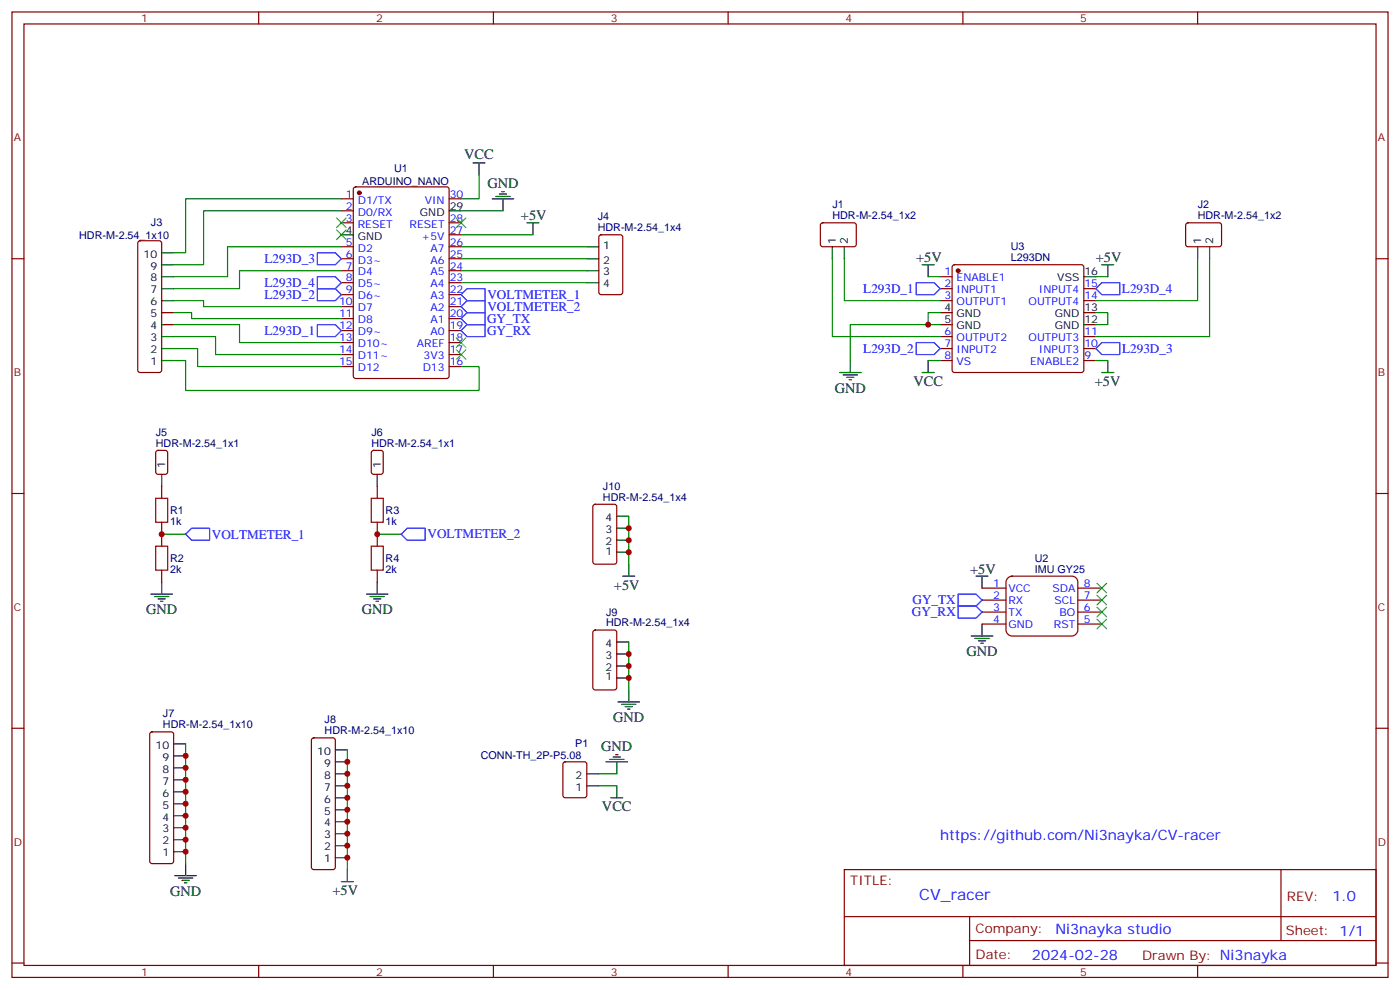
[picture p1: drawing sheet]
<svg xmlns="http://www.w3.org/2000/svg" width="412mm" height="292mm" viewBox="0 0 412 292" stroke-linecap="round" stroke-linejoin="round" font-family="sans-serif">
<g fill="none" stroke="#870000" stroke-width=".35">
<path d="M3.5 3.5h405.4v284.4h-405.4zM7.1 7.1h398.2v277.2h-398.2zM76.2 3.5v3.6M145.3 3.5v3.6M214.5 3.5v3.6M283.6 3.5v3.6M352.8 3.5v3.6M100.5 58.6h3.6M104.3 55.2l.5-.2h26.8l.6 .5 .1 55.3-.5 .6-27 .1-.7-.5v-55.3zM132.3 58.6h3.5M3.5 76.2h3.6M40.8 71.1l.5-.2h5.6l.5 .2 .2 .5v37.4l-.2 .5-.5 .2h-5.6l-.5-.2-.2-.5v-37.4z"/>
<path d="M100.5 76.2h3.6M100.5 62.1h3.6M100.5 65.6h3.6M100.5 72.7h3.6M100.5 79.7h3.6M132.3 76.2h3.5M132.3 65.6h3.5M132.3 72.7h3.5M132.3 79.7h3.5M132.3 69.1h3.5M176.6 69.4l.5-.3h5.6l.7 .5v16.5l-.4 .6-5.9 .1-.7-.5v-16.4zM241.9 65.8l.5-.2 9.4 .1 .4 .6v5.9l-.7 .5-9.4-.1-.4-.6v-5.7z"/>
<path d="M280.7 78.2l.5-.2h37.4l.5 .2 .2 .5v30.3l-.3 .5-.4 .2h-37.4l-.5-.2-.2-.5v-30.3zM349.5 65.8l.5-.2 9.4 .1 .4 .6v5.9l-.7 .5-9.4-.1-.5-.6v-5.7zM405.3 76.2h3.6M100.5 83.3h3.6M100.5 86.8h3.6M100.5 90.3h3.6M100.5 93.8h3.6M100.5 97.4h3.6M132.3 83.3h3.5M132.3 86.8h3.5M132.3 90.3h3.5M132.3 93.8h3.5"/>
<path d="M132.3 97.4h3.5M276.9 81.5h3.6M276.9 85h3.6M276.9 88.5h3.6M276.9 99.1h3.6M319.3 85h3.5M319.3 88.5h3.5M319.3 99.1h3.5M100.5 100.9h3.6M100.5 104.4h3.6M100.5 108h3.6M132.3 100.9h3.5"/>
<path d="M132.3 104.4h3.5M132.3 108h3.5M276.9 102.7h3.6M276.9 106.2h3.6M319.3 102.7h3.5M319.3 106.2h3.5M46.1 132.9l.5-.3h2.1l.6 .5 .1 5.9-.5 .6-2.3 .1-.7-.5v-5.9zM109.6 132.9l.5-.3h2.1l.6 .5 .1 5.9-.5 .6-2.3 .1-.7-.5v-5.9zM3.5 145.3h3.6M47.6 143.2v3.6M47.6 153.8v7.1M111.1 143.2v3.6"/>
<path d="M111.1 153.8v7.1M174.9 148.7l.4-.2h5.7l.6 .5 .1 16.5-.5 .6-5.9 .1-.6-.5-.1-16.5zM405.3 145.3h3.6M47.6 167.9v3.5M111.1 167.9v3.5M289.3 173.2h7M289.3 176.7h7M296.9 170.2l1.2-.5h17.6a1.76 1.76 0 0 1 1.8 1.7v14.2a1.89 1.89 0 0 1-1.8 1.7h-17.6a1.89 1.89 0 0 1-1.8-1.7v-14.2zM317.5 173.2h7.1M317.5 176.7h7.1M174.9 185.8l.4-.2h5.7l.6 .4 .1 16.5-.5 .6-5.9 .1-.6-.5-.1-16.4zM289.3 180.3h7"/>
<path d="M289.3 183.8h7M317.5 180.3h7.1M317.5 183.8h7.1M3.5 214.5h3.6M44.3 215.8l.5-.3h5.6l.5 .3 .3 .5v37.3l-.3 .5-.5 .3h-5.6l-.5-.3-.2-.5v-37.3zM92 217.5l.4-.2h5.7l.5 .2 .2 .5v37.4l-.3 .5-.4 .2h-5.7l-.5-.2-.2-.5v-37.4zM405.3 214.5h3.6M166 224.6l.5-.2h5.7l.6 .4 .1 9.4-.5 .7h-5.9l-.6-.4-.1-9.4zM248.7 256.1h156.6v28.2h-156.6zM377.3 256.1v20.9M248.7 270h156.5M285.6 277h119.6"/>
<path d="M285.6 270v14.1M3.5 283.6h3.6M76.2 284.3v3.6M145.3 284.3v3.6M214.5 284.3v3.6M283.6 284.3v3.6M352.8 284.3v3.6M405.3 283.6h3.6"/>
</g>
<g fill="#870000" stroke="#870000" stroke-width=".35">
<circle cx="105.8" cy="56.8" r=".53"/>
<circle cx="282.2" cy="79.7" r=".53"/>
</g>
<g fill="none" stroke="#000" stroke-width=".35">
<path d="M139.3 48h3.6M141.1 48v3.5M145 58.6h6.3M146 57.9h4.3M147.1 57.2h2.1M147.8 56.4h.7M148.2 58.6v3.5M47.6 78h3.6M47.6 74.4h3.6M100.5 69.1h3.6M132.3 62.1h3.5M155.2 65.6h3.5"/>
<path d="M157 65.6v3.5M172.9 72.7h3.5M172.9 76.2h3.5M172.9 79.7h3.5M245.2 72.7v3.5M248.7 72.7v3.5M271.6 78h3.6M273.4 78v3.5M324.6 78h3.5M326.3 78v3.5M352.8 72.7v3.5M356.3 72.7v3.5"/>
<path d="M47.6 92.1h3.6M47.6 95.6h3.6M47.6 81.5h3.6M47.6 99.1h3.6M47.6 88.5h3.6M47.6 85h3.6M172.9 83.3h3.5M276.9 92.1h3.6M276.9 95.6h3.6M319.3 92.1h3.5M319.3 95.6h3.5M319.3 81.5h3.5"/>
<path d="M47.6 106.2h3.6M47.6 102.7h3.6M247.3 109.7h6.3M248.4 110.4h4.2M249.4 111.1h2.1M250.1 111.8h.7M250.5 106.2v3.5M271.6 109.7h3.6M273.4 106.2v3.5M324.6 109.7h3.5M326.3 106.2v3.5M47.6 139.7v3.5"/>
<path d="M111.1 139.7v3.5M181.7 159.1h3.5M181.7 155.6h3.5M181.7 152h3.5M44.4 175h6.4M45.5 175.7h4.2M46.6 176.4h2.1M47.3 177.1h.7M47.6 171.4v3.6M107.9 175h6.4M109 175.7h4.2M110.1 176.4h2.1"/>
<path d="M110.8 177.1h.7M111.1 171.4v3.6M181.7 162.6h3.5M183.4 169.7h3.6M185.2 166.2v3.5M287.5 169.7h3.5M289.3 169.7v3.5M181.7 199.7h3.5M181.7 196.1h3.5M181.7 192.6h3.5M181.7 189.1h3.5M286.1 187.3h6.4"/>
<path d="M287.2 188h4.2M288.2 188.7h2.1M288.9 189.4h.7M289.3 183.8v3.5M51.2 219.1h3.5M182 206.7h6.4M183.1 207.4h4.2M184.1 208.1h2.2M184.9 208.8h.7M185.2 203.2v3.5M51.2 236.7h3.5M51.2 233.2h3.5"/>
<path d="M51.2 229.7h3.5M51.2 226.1h3.5M51.2 222.6h3.5M98.8 238.5h3.5M98.8 234.9h3.5M98.8 231.4h3.5M98.8 227.9h3.5M98.8 224.4h3.5M98.8 220.8h3.5M172.9 231.4h3.5M172.9 227.9h3.5M178.5 224.4h6.4"/>
<path d="M179.6 223.7h4.2M179.9 234.9h3.5M180.6 223h2.1M181.3 222.2h.7M181.7 224.4v3.5M181.7 231.4v3.5M51.2 250.8h3.5M51.2 247.3h3.5M51.2 243.8h3.5M51.2 240.2h3.5M51.5 257.9h6.4M52.6 258.6h4.2"/>
<path d="M53.6 259.3h2.1M54.3 260h.7M54.7 254.4v3.5M98.8 252.6h3.5M98.8 249.1h3.5M98.8 245.5h3.5M98.8 242h3.5M100.5 259.6h3.6M102.3 256.1v3.5"/>
</g>
<g fill="none" stroke="#3c3" stroke-width=".35">
<path d="M99.1 64.2l2.9 2.8M99.1 67.7l2.9 2.9M102 64.2l-2.9 2.8M102 67.7l-2.9 2.9M134.4 64.2l2.8 2.8M137.2 64.2l-2.8 2.8M134.4 99.5l2.8 2.8M137.2 99.5l-2.8 2.8M134.4 103l2.8 2.8M137.2 103l-2.8 2.8M323.1 178.9l2.9 2.8M323.1 175.3l2.9 2.9"/>
<path d="M323.1 171.8l2.9 2.8M326 178.9l-2.9 2.8M326 175.3l-2.9 2.9M326 171.8l-2.9 2.8M323.1 182.4l2.9 2.8M326 182.4l-2.9 2.8"/>
</g>
<g fill="none" stroke="#00f" stroke-width=".35">
<path d="M93.5 74.4h5.3l1.7 1.8-1.7 1.8h-5.3zM93.5 95.6h5.3l1.7 1.8-1.7 1.7h-5.3zM93.5 85h5.3l1.7 1.8-1.7 1.7h-5.3zM93.5 81.5h5.3l1.7 1.8-1.7 1.7h-5.3zM135.8 86.8l1.8-1.8h5.3v3.5h-5.3zM135.8 90.3l1.8-1.8h5.3v3.6h-5.3zM135.8 93.8l1.8-1.7h5.3v3.5h-5.3zM135.8 97.4l1.8-1.8h5.3v3.5h-5.3zM269.9 83.3h5.3l1.7 1.7-1.7 1.8h-5.3zM322.8 85l1.8-1.7h5.2v3.5h-5.2zM269.9 100.9h5.3l1.7 1.8-1.7 1.7h-5.3zM322.8 102.7l1.8-1.8h5.2v3.5h-5.2z"/>
<path d="M54.7 157.3l1.7-1.7h5.3v3.5h-5.3zM118.2 157.3l1.7-1.7h5.3v3.5h-5.3zM282.2 175h5.3l1.8 1.7-1.8 1.8h-5.3zM282.2 178.5h5.3l1.8 1.8-1.8 1.7h-5.3z"/>
</g>
<g fill="none" stroke="#008700" stroke-width=".35">
<path d="M100.5 58.6h-45.8v15.8h-3.5M141.1 51.5v7.1h-5.3M100.5 72.7h-33.5v8.8h-15.8M100.5 79.7h-29.9v5.3h-19.4M100.5 62.1h-40.5v15.9h-8.8M135.8 62.1h12.4M135.8 69.1h21.2M135.8 72.7h37.1M135.8 76.2h37.1M135.8 79.7h37.1M245.2 76.2v22.9h31.7M248.7 76.2v12.3h28.2"/>
<path d="M352.8 76.2v12.3h-30M356.3 76.2v22.9h-33.5M51.2 88.5h8.8v1.8h40.5M51.2 92.1h5.2v1.7h44.1M51.2 95.6h19.4v5.3h29.9M51.2 99.1h12.3v5.3h37M135.8 83.3h37.1M273.4 81.5h3.5M276.9 95.6h-26.4v10.6M276.9 92.1h-3.5v3.5M322.8 92.1h3.5v3.5h-3.5M322.8 81.5h3.5"/>
<path d="M51.2 102.7h7v5.3h42.3M51.2 106.2h3.5v8.8h86.4v-7h-5.3M273.4 106.2h3.5M322.8 106.2h3.5M47.6 157.3h7.1M111.1 157.3h7.1M185.2 152v14.2M185.2 189.1v14.1M54.7 219.1v35.3M102.3 220.8v35.3M176.4 227.9h5.3M176.4 231.4h5.3"/>
</g>
<path d="M45.9 146.8h3.5v7h-3.5zM109.4 146.8h3.5v7h-3.5zM45.9 160.9h3.5v7h-3.5zM109.4 160.9h3.5v7h-3.5z" fill="none" stroke="#a10000" stroke-width=".35"/>
<g fill="#c00">
<circle cx="273.4" cy="95.6" r=".88"/>
<circle cx="102.3" cy="252.6" r=".88"/>
<circle cx="102.3" cy="249.1" r=".88"/>
<circle cx="102.3" cy="245.5" r=".88"/>
<circle cx="102.3" cy="242" r=".88"/>
<circle cx="102.3" cy="238.5" r=".88"/>
<circle cx="102.3" cy="234.9" r=".88"/>
<circle cx="102.3" cy="231.4" r=".88"/>
<circle cx="102.3" cy="227.9" r=".88"/>
<circle cx="102.3" cy="224.4" r=".88"/>
<circle cx="54.7" cy="250.8" r=".88"/>
<circle cx="54.7" cy="247.3" r=".88"/>
<circle cx="54.7" cy="243.8" r=".88"/>
<circle cx="54.7" cy="240.2" r=".88"/>
<circle cx="54.7" cy="236.7" r=".88"/>
<circle cx="54.7" cy="233.2" r=".88"/>
<circle cx="54.7" cy="229.7" r=".88"/>
<circle cx="54.7" cy="226.1" r=".88"/>
<circle cx="54.7" cy="222.6" r=".88"/>
<circle cx="47.6" cy="157.3" r=".88"/>
<circle cx="111.1" cy="157.3" r=".88"/>
<circle cx="185.2" cy="199.7" r=".88"/>
<circle cx="185.2" cy="196.1" r=".88"/>
<circle cx="185.2" cy="192.6" r=".88"/>
<circle cx="185.2" cy="162.6" r=".88"/>
<circle cx="185.2" cy="159.1" r=".88"/>
<circle cx="185.2" cy="155.6" r=".88"/>
</g>
<text font-size="4.6" fill="#00f" x="270.8" y="265.1">CV_racer</text>
<g font-size="4.2">
<text x="136.8" y="46.9">VCC</text>
<text x="143.6" y="55.4">GND</text>
<text x="153.5" y="64.9">+5V</text>
<text x="269.9" y="77.3">+5V</text>
<text x="322.8" y="77.3">+5V</text>
<text x="269.1" y="113.7">VCC</text>
<text x="322.5" y="113.7">+5V</text>
<text x="245.9" y="115.7">GND</text>
<text x="180.9" y="173.6">+5V</text>
<text x="285.8" y="169">+5V</text>
<text x="43" y="181">GND</text>
<text x="106.5" y="181">GND</text>
<text x="284.7" y="193.3">GND</text>
<text x="180.6" y="212.7">GND</text>
<text x="177.1" y="221.1">GND</text>
<text x="177.3" y="238.9">VCC</text>
<text x="50.1" y="263.9">GND</text>
<text x="98" y="263.6">+5V</text>
</g>
<g font-size="4.2" fill="#00f">
<text x="276.9" y="247.3">https://github.com/Ni3nayka/CV-racer</text>
<text x="392.5" y="265.4">1.0</text>
<text x="310.9" y="274.9">Ni3nayka studio</text>
<text x="304" y="282.7">2024-02-28</text>
</g>
<g font-size="3.9" fill="#00f">
<text x="77.9" y="77.5">L293D_3</text>
<text x="77.9" y="88">L293D_2</text>
<text x="77.9" y="84.5">L293D_4</text>
<text x="143.6" y="88.1">VOLTMETER_1</text>
<text x="254.3" y="86.3">L293D_1</text>
<text x="330.5" y="86.2">L293D_4</text>
<text x="143.5" y="95">GY_TX</text>
<text x="143.6" y="91.7">VOLTMETER_2</text>
<text x="77.9" y="98.6">L293D_1</text>
<text x="143.5" y="98.6">GY_RX</text>
<text x="254.3" y="103.9">L293D_2</text>
<text x="330.6" y="103.9">L293D_3</text>
<text x="62.4" y="158.7">VOLTMETER_1</text>
<text x="125.9" y="158.5">VOLTMETER_2</text>
<text x="268.8" y="178">GY_TX</text>
<text x="268.6" y="181.5">GY_RX</text>
</g>
<g font-size="3.9" fill="#800">
<text x="250.5" y="260.7">TITLE:</text>
<text x="379.1" y="265.4">REV:</text>
<text x="287.4" y="274.9">Company:</text>
<text x="378.7" y="275.5">Sheet: 1/1</text>
<text x="287.4" y="282.6">Date:</text>
<text x="336.4" y="282.7">Drawn By: Ni3nayka</text>
</g>
<g font-size="3.2" fill="#800">
<text x="41.6" y="6.5">1</text>
<text x="110.8" y="6.5">2</text>
<text x="179.9" y="6.5">3</text>
<text x="249.1" y="6.5">4</text>
<text x="318.2" y="6.5">5</text>
<text x="4.1" y="41.6">A</text>
<text x="405.9" y="41.6">A</text>
<text x="4.1" y="110.8">B</text>
<text x="405.9" y="110.8">B</text>
<text x="4.1" y="179.9">C</text>
<text x="405.9" y="179.9">C</text>
<text x="4.1" y="249.1">D</text>
<text x="405.9" y="249.1">D</text>
<text x="41.6" y="287.3">1</text>
<text x="110.8" y="287.3">2</text>
<text x="179.9" y="287.3">3</text>
<text x="249.1" y="287.3">4</text>
<text x="318.2" y="287.3">5</text>
</g>
<g font-size="3.2" fill="#000080">
<text x="116.1" y="50.8">U1</text>
<text x="106.7" y="54.4">ARDUINO_NANO</text>
<text x="176.1" y="64.9">J4</text>
<text x="245.2" y="64.6">HDR-M-2.54_1x2</text>
<text x="245.2" y="61.3">J1</text>
<text x="352.8" y="64.6">HDR-M-2.54_1x2</text>
<text x="352.8" y="61.3">J2</text>
<text x="23.3" y="70.3">HDR-M-2.54_1x10</text>
<text x="44.5" y="66.7">J3</text>
<text x="176.1" y="68.1">HDR-M-2.54_1x4</text>
<text x="297.8" y="76.9">L293DN</text>
<text x="297.8" y="73.7">U3</text>
<text x="45.9" y="131.6">HDR-M-2.54_1x1</text>
<text x="45.9" y="128.4">J5</text>
<text x="109.4" y="131.6">HDR-M-2.54_1x1</text>
<text x="109.4" y="128.4">J6</text>
<text x="177.6" y="147.5">HDR-M-2.54_1x4</text>
<text x="177.6" y="144.3">J10</text>
<text x="50.1" y="154.6">1k</text>
<text x="50.1" y="151.4">R1</text>
<text x="113.6" y="154.6">1k</text>
<text x="113.6" y="151.4">R3</text>
<text x="50.1" y="165.5">R2</text>
<text x="113.6" y="165.5">R4</text>
<text x="304.8" y="165.5">U2</text>
<text x="50.1" y="168.7">2k</text>
<text x="113.6" y="168.7">2k</text>
<text x="304.8" y="168.6">IMU GY25</text>
<text x="178.5" y="184.5">HDR-M-2.54_1x4</text>
<text x="178.5" y="181.3">J9</text>
<text x="48" y="214.5">HDR-M-2.54_1x10</text>
<text x="48" y="211.3">J7</text>
<text x="95.6" y="213">J8</text>
<text x="95.6" y="216.3">HDR-M-2.54_1x10</text>
<text x="169.4" y="220.1">P1</text>
<text x="141.6" y="223.7">CONN-TH_2P-P5.08</text>
</g>
<g font-size="3.2" fill="#00f">
<text x="101.9" y="58.2">1</text>
<text x="105.4" y="60">D1/TX</text>
<text x="125.1" y="60">VIN</text>
<text x="132.5" y="58.2">30</text>
<text x="101.9" y="61.7">2</text>
<text x="101.9" y="65.3">3</text>
<text x="105.4" y="63.5">D0/RX</text>
<text x="132.5" y="65.3">28</text>
<text x="105.4" y="67">RESET</text>
<text x="120.6" y="67">RESET</text>
<text x="124.2" y="70.6">+5V</text>
<text x="132.5" y="68.8">27</text>
<text x="101.9" y="72.3">5</text>
<text x="101.9" y="75.8">6</text>
<text x="105.4" y="74.1">D2</text>
<text x="105.4" y="77.6">D3~</text>
<text x="126.8" y="77.6">A6</text>
<text x="126.8" y="74.1">A7</text>
<text x="132.5" y="75.8">25</text>
<text x="132.5" y="72.3">26</text>
<text x="101.9" y="79.4">7</text>
<text x="101.9" y="82.9">8</text>
<text x="105.4" y="81.1">D4</text>
<text x="126.8" y="81.1">A5</text>
<text x="132.5" y="82.9">23</text>
<text x="132.5" y="79.4">24</text>
<text x="278.3" y="81.1">1</text>
<text x="281.8" y="82.9">ENABLE1</text>
<text x="99.9" y="90">10</text>
<text x="101.9" y="86.4">9</text>
<text x="105.4" y="84.7">D5~</text>
<text x="105.4" y="88.2">D6~</text>
<text x="126.8" y="88.2">A3</text>
<text x="126.8" y="84.7">A4</text>
<text x="132.5" y="90">21</text>
<text x="132.5" y="86.4">22</text>
<text x="278.3" y="84.7">2</text>
<text x="278.3" y="88.2">3</text>
<text x="281.8" y="86.4">INPUT1</text>
<text x="281.8" y="90">OUTPUT1</text>
<text x="303" y="90">OUTPUT4</text>
<text x="306" y="86.4">INPUT4</text>
<text x="319.4" y="88.2">14</text>
<text x="319.4" y="84.7">15</text>
<text x="99.9" y="93.5">11</text>
<text x="105.4" y="91.7">D7</text>
<text x="105.4" y="95.2">D8</text>
<text x="126.8" y="95.2">A1</text>
<text x="126.8" y="91.7">A2</text>
<text x="132.5" y="93.5">20</text>
<text x="99.9" y="97">12</text>
<text x="99.9" y="100.5">13</text>
<text x="105.4" y="98.8">D9~</text>
<text x="126.8" y="98.8">A0</text>
<text x="132.5" y="100.5">18</text>
<text x="132.5" y="97">19</text>
<text x="278.3" y="98.8">6</text>
<text x="281.8" y="100.5">OUTPUT2</text>
<text x="303" y="100.5">OUTPUT3</text>
<text x="319.4" y="98.8">11</text>
<text x="99.9" y="104.1">14</text>
<text x="99.9" y="107.6">15</text>
<text x="105.4" y="102.3">D10~</text>
<text x="105.4" y="105.8">D11~</text>
<text x="122.8" y="102.3">AREF</text>
<text x="124.8" y="105.8">3V3</text>
<text x="132.5" y="107.6">16</text>
<text x="132.5" y="104.1">17</text>
<text x="278.3" y="102.3">7</text>
<text x="278.3" y="105.8">8</text>
<text x="281.8" y="104.1">INPUT2</text>
<text x="281.8" y="107.6">VS</text>
<text x="303.4" y="107.6">ENABLE2</text>
<text x="306" y="104.1">INPUT3</text>
<text x="319.4" y="105.8">9</text>
<text x="319.4" y="102.3">10</text>
<text x="105.4" y="109.4">D12</text>
<text x="124.5" y="109.4">D13</text>
<text x="292.6" y="172.9">1</text>
<text x="319.3" y="172.9">8</text>
<text x="292.6" y="176.4">2</text>
<text x="292.6" y="179.9">3</text>
<text x="297" y="174.3">VCC</text>
<text x="297" y="177.8">RX</text>
<text x="310" y="174.3">SDA</text>
<text x="310.6" y="177.8">SCL</text>
<text x="319.3" y="179.9">6</text>
<text x="319.3" y="176.4">7</text>
<text x="292.6" y="183.4">4</text>
<text x="297" y="181.3">TX</text>
<text x="297" y="184.9">GND</text>
<text x="310.5" y="184.9">RST</text>
<text x="312.1" y="181.3">BO</text>
<text x="319.3" y="183.4">5</text>
</g>
<g font-size="3.2">
<text x="123.7" y="63.5">GND</text>
<text x="132.5" y="61.7">29</text>
<text x="101.9" y="68.8">4</text>
<text x="105.4" y="70.6">GND</text>
<text x="246.2" y="72" transform="rotate(-90 246.2 72)">1</text>
<text x="249.8" y="72" transform="rotate(-90 249.8 72)">2</text>
<text x="353.8" y="72" transform="rotate(-90 353.8 72)">1</text>
<text x="357.4" y="72" transform="rotate(-90 357.4 72)">2</text>
<text x="42.3" y="75.8">10</text>
<text x="177.7" y="73.4">1</text>
<text x="177.7" y="77.6">2</text>
<text x="44.3" y="82.9">8</text>
<text x="44.3" y="79.4">9</text>
<text x="177.7" y="81.1">3</text>
<text x="311.5" y="82.9">VSS</text>
<text x="319.4" y="81.1">16</text>
<text x="44.3" y="90">6</text>
<text x="44.3" y="86.4">7</text>
<text x="177.7" y="84.7">4</text>
<text x="44.3" y="93.5">5</text>
<text x="278.3" y="91.7">4</text>
<text x="278.3" y="95.2">5</text>
<text x="281.8" y="93.5">GND</text>
<text x="310.7" y="93.5">GND</text>
<text x="319.4" y="95.2">12</text>
<text x="319.4" y="91.7">13</text>
<text x="44.3" y="100.5">3</text>
<text x="44.3" y="97">4</text>
<text x="281.8" y="97">GND</text>
<text x="310.7" y="97">GND</text>
<text x="44.3" y="107.6">1</text>
<text x="44.3" y="104.1">2</text>
<text x="48.7" y="137.9" transform="rotate(-90 48.7 137.9)">1</text>
<text x="112.2" y="137.9" transform="rotate(-90 112.2 137.9)">1</text>
<text x="178.4" y="153.5">4</text>
<text x="178.4" y="160.5">2</text>
<text x="178.4" y="157">3</text>
<text x="178.4" y="163.3">1</text>
<text x="178.4" y="190.5">4</text>
<text x="178.4" y="197.6">2</text>
<text x="178.4" y="194">3</text>
<text x="178.4" y="200.4">1</text>
<text x="45.8" y="220.5">10</text>
<text x="47.8" y="227.5">8</text>
<text x="47.8" y="224">9</text>
<text x="93.4" y="222.2">10</text>
<text x="95.5" y="225.8">9</text>
<text x="47.8" y="231.1">7</text>
<text x="95.5" y="232.8">7</text>
<text x="95.5" y="229.3">8</text>
<text x="169.5" y="232.8">1</text>
<text x="169.5" y="229.3">2</text>
<text x="47.8" y="238.1">5</text>
<text x="47.8" y="234.6">6</text>
<text x="95.5" y="239.9">5</text>
<text x="95.5" y="236.4">6</text>
<text x="47.8" y="245.2">3</text>
<text x="47.8" y="241.7">4</text>
<text x="95.5" y="243.4">4</text>
<text x="47.8" y="248.7">2</text>
<text x="95.5" y="250.5">2</text>
<text x="95.5" y="246.9">3</text>
<text x="47.8" y="252.2">1</text>
<text x="95.5" y="254">1</text>
</g>
</svg>
